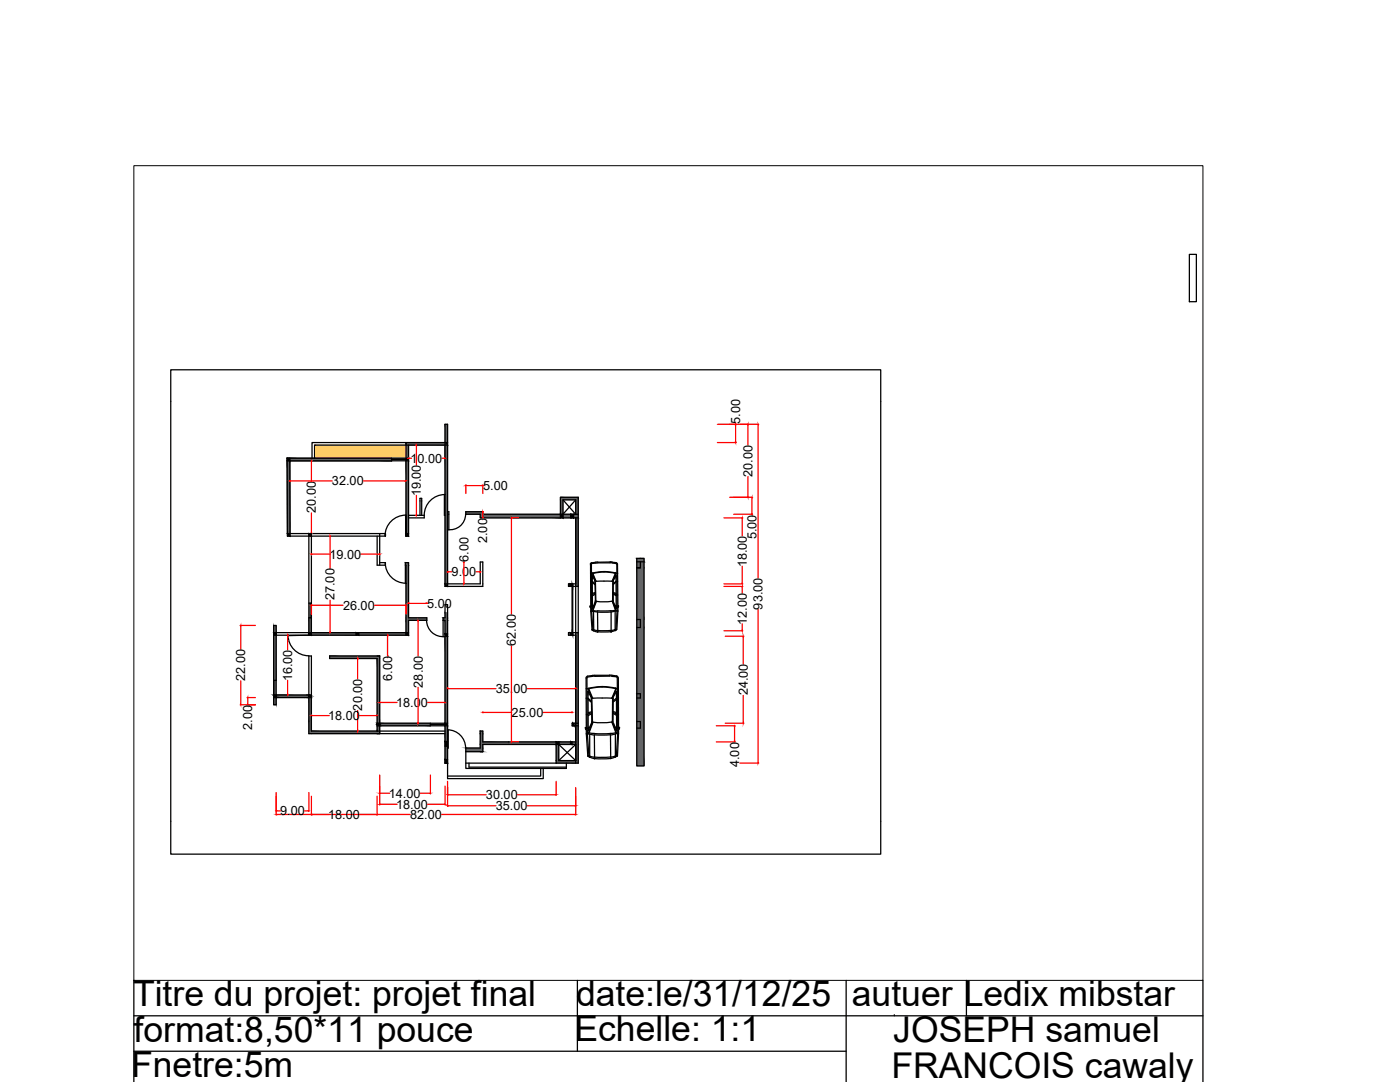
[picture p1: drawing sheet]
<svg xmlns="http://www.w3.org/2000/svg" width="279mm" height="216mm" viewBox="0 0 279 216" stroke-linecap="round" stroke-linejoin="round" font-family="sans-serif">
<!-- layer: 0 -->
<g fill="none" stroke="#000" stroke-width=".25">
<path d="M237.4 50.8h1.4v9.4h-1.4zM34.1 73.8h141.7v96.6h-141.7zM57.3 91.9l.1 15.1h19.5v-.5h-19.5M57.8 92.2h.1M57.8 91.4v.5h-.5M78.1 91.4v.5M78.1 91.7h2.9M81 88.3h-18.7v3.1M81 88.3v18.7M81 88.3h8.3M81.5 88.8v18.2h-.5M81.5 91.9h-23.7l.1 15.1"/>
<path d="M81.5 91.4h-24.2v.5M89.3 88.8h-26.5v2.6M112.4 99.7l2.5 2.9v-2.9M114.9 99.7h-2.5v2.9M114.9 99.7l-2.5 2.9M61.6 106.5v20.2M62.1 106.5v20.2M75.3 107v5.8h1.6v-.5h-1.1M75.8 106.5v6.3M76.9 112.2a4.1 4.1 0 0 0 4.1 4.2M80.9 116.4v-4.1h.6v11h3.7v.5h-3.7v2.9h-26.9M80.9 112.8h.1v13.9"/>
<path d="M80.9 102.8l.1 4.2zM80.9 116.4h.1M81 102.8a4.2 4.2 0 0 0-4.2 4.2M81 106.5h.5M81.5 102.8h3.2M83.8 102.8v-3.4h.4v3.4M84.7 102.8v.5h-3.2M84.7 102.8a4.1 4.1 0 0 1 4.1-4.1h-.1v4.1h.1M88.8 116.5h7v-4.4h.6v4.9h-7.6v-32.3h.5v32.3M89.3 102.1h.3v3.6M89.3 102.6h.3M92.9 102.6a3.1 3.1 0 0 1-3.6 3.1"/>
<path d="M111.8 103.3v-4.1h3.6v53.1h-22.4M112.4 102.6v.7M113.8 117v-.5v.5M114 103.3v-.7v.7M114.2 117v9.2M114.3 116.5v10.2M114.5 102.6v.7M114.9 102.6h-.1M114.9 116.5h-1.4v.5h1.9M114.9 103.3v49M115.4 102.6h-19v-.5h-3.4v.5h2.8v.7h19.6M127.1 111.4h1.4v41.4h-1.4z"/>
<path d="M127.1 112.1h1.4M127.8 113.3h-.7h.7M127.8 112.1v1.2M54.6 124.8h.5v14.4h-.5zM54.6 139.2v1.4h.5v-1.4h7M54.6 126.2h26.9M54.6 138.7h7.5M54.6 135.8h.5M54.9 135.8v2.9M61.5 126.7l-4 .1v-.1a4.1 4.1 0 0 0 4.1 4.2M61.6 123.3h.5M61.6 120.4h.5"/>
<path d="M61.9 120.4v2.9M71.1 126.2v.5M71.6 126.2v.5M85.1 123.8a3.3 3.3 0 0 0 3.7 3.2M88.4 127v-3.7h.4v-2.6h.5v34.7h19.1v-2.1M88.4 123.8h.4v28.5h.5M88.8 127h.5M88.8 126.5h.5M113.8 126.2v.5M115.4 126.2h-1.9v.5h1.4M127.1 123.6h.7v1.6h-.7M127.1 138.4h.7v.9h-.7"/>
<path d="M75.3 145.9h.1M75.3 145.9v-14.5h-9.5v-.5h10v15.5M75.3 144.3h14M75.3 144.8h14M85.9 144.6h2.9M85.9 144.3v.5M88.8 145.9h-26.7v-15h-.5v15.5h27.2M88.8 151.6h.5M88.8 148h.5M88.8 148.9h.5M89.3 145.6a3.6 3.6 0 0 1 3.6 3.6M89.5 145.7v3.6h-.2"/>
<path d="M93 150h3.4h-.6M93 150v3.3h20v-1M93.6 152.3v.8h19.4M96.4 150v-1.5h18.5l-3.4 3.3M107.9 153.3v1.6h-18.6M111 148v4.3M111.5 148.5l3.4 3.3h-3.4zM111.5 148v.5M113.9 148v.5M114.1 148v.5M114.3 144.3v.5M114.6 144.3v.5"/>
<path d="M114.9 148h-18.5v-2.1h-.6v3.4h-2.8v.7M115.4 144.3h-1.2v.5h1.2M127.1 144h.7v1.3h-.7M26.7 195.6v20.3M115.2 195.6v14.2M168.9 195.6v20.3M192.9 195.6v7.1M240.1 195.6v20.3M26.7 202.7h213.4M26.7 209.8h142.2M178.5 202.5v.2"/>
</g>
<g fill="#636466" stroke="#636466" stroke-width=".2">
<path d="M81.5 88.3l7.3 .5v-.5zM81.5 88.3l7.3 .5h-7.3z"/>
<path d="M57.3 91.4l20.8 .5v-.5zM57.3 91.4l20.8 .5h-20.8z"/>
<path d="M57.3 91.9h.5zM57.3 91.9h.5z"/>
<path d="M57.3 91.9l.6 14.6-.1-14.6zM57.3 91.9l.6 14.6h-.5z"/>
<path d="M88.8 88.8l.5 27.7v-27.7zM88.8 88.8l.5 27.7h-.5z"/>
<path d="M88.8 84.7l.5 3.6v-3.6zM88.8 84.7l.5 3.6h-.5z"/>
<path d="M81 88.3l7.8 .5v-.5zM81 88.3l7.8 .5h-7.8z"/>
<path d="M81 88.8l.5 2.6v-2.6zM81 88.8l.5 2.6h-.5z"/>
<path d="M80.9 112.3l.6 .5v-.5zM80.9 112.3l.6 .5h-.6z"/>
<path d="M88.8 122.3l.5 1v-1zM88.8 122.3l.5 1h-.5z"/>
<path d="M81 112.8l.5 10.5v-10.5zM81 112.8l.5 10.5h-.5z"/>
<path d="M88.4 123.3l.9 .5v-.5zM88.4 123.3l.9 .5h-.9z"/>
<path d="M81 123.3l4.2 .5v-.5zM81 123.3l4.2 .5h-4.2z"/>
<path d="M81 123.8l.5 2.4v-2.4zM81 123.8l.5 2.4h-.5z"/>
<path d="M61.6 123.3l.5 2.9v-2.9zM61.6 123.3l.5 2.9h-.5z"/>
<path d="M54.6 124.8l.5 1.4v-1.4zM54.6 124.8l.5 1.4h-.5z"/>
<path d="M88.8 123.8l.5 2.7v-2.7zM88.8 123.8l.5 2.7h-.5z"/>
<path d="M71.6 126.2l9.4 .5v-.5zM71.6 126.2l9.4 .5h-9.4z"/>
<path d="M62.1 126.2l9 .5v-.5zM62.1 126.2l9 .5h-9z"/>
<path d="M54.6 126.7l.5 9.1v-9.1zM54.6 126.7l.5 9.1h-.5z"/>
<path d="M65.8 130.9l10 .5v-.5zM65.8 130.9l10 .5h-10z"/>
<path d="M55.1 138.7l6.5 .2v-.2zM55.1 138.7l6.5 .2h-6.5z"/>
<path d="M55.1 138.9l6.5 .3v-.3zM55.1 138.9l6.5 .3h-6.5z"/>
<path d="M54.6 139.2l.5 1.4v-1.4zM54.6 139.2l.5 1.4h-.5z"/>
<path d="M61.6 139.2l.5 4.6v-4.6zM61.6 139.2l.5 4.6h-.5z"/>
<path d="M61.6 143.8l.5 .1zM61.6 143.8l.5 .1z"/>
<path d="M114.9 126.2l.5 18.1v-18.1zM114.9 126.2l.5 18.1h-.5z"/>
<path d="M88.8 127l.5 17.3v-17.3zM88.8 127l.5 17.3h-.5z"/>
<path d="M75.3 131.4l.5 12.9v-12.9zM75.3 131.4l.5 12.9h-.5z"/>
<path d="M114.9 144.3l.5 .5v-.5zM114.9 144.3l.5 .5h-.5z"/>
<path d="M75.8 144.3l10.1 .5v-.5zM75.8 144.3l10.1 .5h-10.1z"/>
<path d="M75.3 144.8l.5 1.1v-1.1zM75.3 144.8l.5 1.1h-.5z"/>
<path d="M61.6 143.9l.5 2v-2zM61.6 143.9l.5 2h-.5z"/>
<path d="M95.8 145.9l.6 .5v-.5zM95.8 145.9l.6 .5h-.6z"/>
<path d="M88.8 144.8l.5 1.6v-1.6zM88.8 144.8l.5 1.6h-.5z"/>
<path d="M61.6 145.9l14.2 .5v-.5zM61.6 145.9l14.2 .5h-14.2z"/>
<path d="M114.9 144.8l.5 3.2v-3.2zM114.9 144.8l.5 3.2h-.5z"/>
<path d="M95.8 146.4l.6 1.6v-1.6zM95.8 146.4l.6 1.6h-.6z"/>
<path d="M114.9 148l.5 .5v-.5zM114.9 148l.5 .5h-.5z"/>
<path d="M114.1 148l.8 .5v-.5zM114.1 148l.8 .5h-.8z"/>
<path d="M111.5 148l2.4 .5v-.5zM111.5 148l2.4 .5h-2.4z"/>
<path d="M95.8 148l15.2 .5v-.5zM95.8 148l15.2 .5h-15.2z"/>
<path d="M95.8 148.5l.6 .8v-.8zM95.8 148.5l.6 .8h-.6z"/>
<path d="M93 149.3l3.4 .7v-.7zM93 149.3l3.4 .7h-3.4z"/>
<path d="M111 148.5l.5 3.3v-3.3zM111 148.5l.5 3.3h-.5z"/>
<path d="M114.9 148.5l.5 3.8v-3.8zM114.9 148.5l.5 3.8h-.5z"/>
<path d="M111 151.8l3.9 .5v-.5zM111 151.8l3.9 .5h-3.9z"/>
<path d="M88.8 146.4l.5 5.9v-5.9zM88.8 146.4l.5 5.9h-.5z"/>
<path d="M111.8 99.2l3.6 .2v-.2zM111.8 99.2l3.6 .2h-3.6z"/>
<path d="M111.8 99.4l3.6 .3v-.3zM111.8 99.4l3.6 .3h-3.6z"/>
<path d="M114.9 99.7l.5 2.9v-2.9zM114.9 99.7l.5 2.9h-.5z"/>
<path d="M111.8 99.7l.6 2.9v-2.9zM111.8 99.7l.6 2.9h-.6z"/>
<path d="M93 102.1l3.4 .5v-.5zM93 102.1l3.4 .5h-3.4z"/>
<path d="M114.5 102.6l.9 .7v-.7zM114.5 102.6l.9 .7h-.9z"/>
<path d="M112.4 102.6l1.6 .7v-.7zM112.4 102.6l1.6 .7h-1.6z"/>
<path d="M95.8 102.6l16 .7v-.7zM95.8 102.6l16 .7h-16z"/>
<path d="M81 91.9l.5 14.6v-14.6zM81 91.9l.5 14.6h-.5z"/>
<path d="M57.3 91.4l20.8 .5v-.5zM57.3 91.4l20.8 .5h-20.8z"/>
<path d="M57.3 91.9h.5zM57.3 91.9h.5z"/>
<path d="M57.3 91.9l.6 14.6-.1-14.6zM57.3 91.9l.6 14.6h-.5z"/>
<path d="M114.9 103.3l.5 13.7v-13.7zM114.9 103.3l.5 13.7h-.5z"/>
<path d="M127.8 111.4l.7 .7v-.7zM127.8 111.4l.7 .7h-.7z"/>
<path d="M127.1 138.4l.7 .9v-.9zM127.1 138.4l.7 .9h-.7z"/>
<path d="M127.1 144l.7 1.3v-1.3zM127.1 144l.7 1.3h-.7z"/>
<path d="M127.1 111.4l1.4 .7v-.7zM127.1 111.4l1.4 .7h-1.4z"/>
<path d="M127.8 112.1l.7 1.2v-1.2zM127.8 112.1l.7 1.2h-.7z"/>
<path d="M127.1 112.1l.7 1.2v-1.2zM127.1 112.1l.7 1.2h-.7z"/>
<path d="M127.1 113.3l1.4 10.3v-10.3zM127.1 113.3l1.4 10.3h-1.4z"/>
<path d="M127.8 123.6l.7 1.6v-1.6zM127.8 123.6l.7 1.6h-.7z"/>
<path d="M127.1 123.6l.7 1.6v-1.6zM127.1 123.6l.7 1.6h-.7z"/>
<path d="M127.1 125.2l1.4 27.6v-27.6zM127.1 125.2l1.4 27.6h-1.4z"/>
</g>
<g fill="#000" stroke="#000" stroke-width=".2">
<path d="M57.3 91.9h.5zM57.3 91.9h.5z"/>
<path d="M57.3 91.9l.6 14.6-.1-14.6zM57.3 91.9l.6 14.6h-.5z"/>
<path d="M57.3 91.4l.5 .5v-.5zM57.3 91.4l.5 .5h-.5z"/>
<path d="M57.3 91.4l20.8 .5v-.5zM57.3 91.4l20.8 .5h-20.8z"/>
<path d="M81 91.4l.5 .5v-.5zM81 91.4l.5 .5h-.5z"/>
<path d="M88.8 88.3l.5 .5v-.5zM88.8 88.3l.5 .5h-.5z"/>
<path d="M57.4 106.5l.5 .5v-.5zM57.4 106.5l.5 .5h-.5z"/>
<path d="M61.6 106.5l.5 .5v-.5zM61.6 106.5l.5 .5h-.5z"/>
<path d="M81 106.5l.5 .5v-.5zM81 106.5l.5 .5h-.5z"/>
<path d="M88.8 116.5l.5 .5v-.5zM88.8 116.5l.5 .5h-.5z"/>
<path d="M111.8 102.6l.6 .7v-.7zM111.8 102.6l.6 .7h-.6z"/>
<path d="M114.2 116.5l.1 .5v-.5zM114.2 116.5l.1 .5h-.1z"/>
<path d="M113.8 116.5l.5 .5v-.5zM113.8 116.5l.5 .5h-.5z"/>
<path d="M114 102.6l.5 .7v-.7zM114 102.6l.5 .7h-.5z"/>
<path d="M54.6 126.2l.5 .5v-.5zM54.6 126.2l.5 .5h-.5z"/>
<path d="M54.6 138.7l.5 .2v-.2zM54.6 138.7l.5 .2h-.5z"/>
<path d="M54.6 138.9l.5 .3v-.3zM54.6 138.9l.5 .3h-.5z"/>
<path d="M61.6 126.2l.5 .5v-.5zM61.6 126.2l.5 .5h-.5z"/>
<path d="M61.6 138.7l.5 .2v-.2zM61.6 138.7l.5 .2h-.5z"/>
<path d="M61.6 138.9l.5 .3v-.3zM61.6 138.9l.5 .3h-.5z"/>
<path d="M71.1 126.2l.5 .5v-.5zM71.1 126.2l.5 .5h-.5z"/>
<path d="M81 126.2l.5 .5v-.5zM81 126.2l.5 .5h-.5z"/>
<path d="M88.8 126.5l.5 .5v-.5zM88.8 126.5l.5 .5h-.5z"/>
<path d="M114.2 126.2l.1 .5v-.5zM114.2 126.2l.1 .5h-.1z"/>
<path d="M113.8 126.2l.5 .5v-.5zM113.8 126.2l.5 .5h-.5z"/>
<path d="M75.3 144.3l.5 .3v-.3zM75.3 144.3l.5 .3h-.5z"/>
<path d="M75.3 144.6l.5 .2v-.2zM75.3 144.6l.5 .2h-.5z"/>
<path d="M88.8 144.3l.5 .5v-.5zM88.8 144.3l.5 .5h-.5z"/>
<path d="M88.8 148l.5 .9v-.9zM88.8 148l.5 .9h-.5z"/>
<path d="M88.8 151.6l.5 .7v-.7zM88.8 151.6l.5 .7h-.5z"/>
<path d="M111 148l.5 .5v-.5zM111 148l.5 .5h-.5z"/>
<path d="M113.9 148l.2 .5v-.5zM113.9 148l.2 .5h-.2z"/>
<path d="M114.3 144.3l.3 .5v-.5zM114.3 144.3l.3 .5h-.3z"/>
</g>
<path d="M62.8 88.8l18.2 2.6v-2.6zM62.8 88.8l18.2 2.6h-18.2z" fill="#fecc66" stroke="#fecc66" stroke-width=".2"/>
<g fill="none" stroke="#f00" stroke-width=".25">
<path d="M57.8 95.8v.2M58 96h8.3M62.1 92.1v4M62.1 91.9h.2M72.6 96h8.3M81 95.8v.2M81.5 91.4v.2M81.7 91.4h.4M83 88.8h.1M83.1 88.9v3.9M83.1 98.8v3.9M88.2 91.4h.5"/>
<path d="M88.8 91.4v.2M93 96.7v1.8M93.1 96.9h3.1M96.4 96.7v1.8M96.4 96.9h.1M143.2 84.7h8.2M143.2 88.3h3.7M145.6 99.2h4.6M146.8 84.5v.2M146.8 84.8v3.4M149.3 84.8v4M149.3 95.1v4"/>
<path d="M150.1 99.4v3.1M151.3 84.8v30.6M62.1 102.4v3.9M62.1 110.6v.1M62.1 106.5h.2M62.3 110.6h3.7M65.9 107h.1M65.9 107.1v6.4M65.9 119.8v6.3M72 110.6h3.6M75.8 110.6v.1M83 102.8h.1"/>
<path d="M89.3 114.1v.1M89.5 114.1h.7M92.5 116.5h.1M92.6 112l-.1 .1M92.6 112.3v4.1M95 114.1h.7M95.8 114.1v.1M96.4 102.2v1M96.4 102.1h.1M96.5 103.3l-.1 .2M101.9 103.3h1.6M102.1 103.5v19.1"/>
<path d="M144.5 117h3.8M144.5 103.3h3.8M144.5 116.5h3.8M146.4 102.6h3.8M148.1 103.5v3.4M148.1 113v3.4M148.1 117.1v1.3M150.1 102.6v.1M47.9 124.8h3.1M48 124.9v4.7M48 135.8v4.7M49.3 139.2h1.7"/>
<path d="M49.4 139.3v1.2M57.4 126.7h.1M57.4 138.7h.1M57.4 126.9v2.8M57.4 135.8v2.8M62.1 120.7v1.9M62.3 120.8h6.2M65.9 126.2h.1M71.4 131.4h.1M71.4 131.5v4M74.8 120.8h6.1M77.3 126.7h.2"/>
<path d="M77.3 126.9v3.9M77.5 130.9l-.2 .1M81 120.7v1.9M81.5 120.3v.1M81.7 120.4h3.3M83.3 123.8h.1M83.4 123.9v7M83.4 137.2v6.9M85.2 120.3l.1 .1M89.3 137.2v.2M89.5 137.4h9.5M102.1 128.8v19.1"/>
<path d="M105.2 137.4h9.6M114.9 137.2v.2M144.5 125.9h3.8M144.7 127h3.8M148.1 124.5v1.2M148.3 127.1v5.4M148.3 138.8v5.3M151.3 121.6v30.5M47.9 140.6h3.1M49.4 140.6v.2M55.1 158.2v4.4M61.6 158.2v3.7"/>
<path d="M62.1 142.7v.1M62.1 158.9v3.7M62.3 142.8h3.4M71.4 145.9h.1M71.4 141.8v4M71.8 142.8h3.3M75.3 142.7v.1M75.3 158.9v3.7M75.8 140.2v.1M75.8 154.6v6M75.9 158.3h1.9M75.9 140.2h3.3"/>
<path d="M83.3 144.3h.1M83.9 158.3h1.9M85.3 140.2h3.4M85.9 154.6v3.8M88.8 140.2v.1M88.8 156.8v3.8M89.3 155.9v5M89.5 158.6h7.5M96.4 142v.2M96.5 142.2h5.6M101.9 148h1.6M103.3 158.6h7.6"/>
<path d="M108.4 142.2h5.6M111 155.9v2.8M114.2 142v.2M114.9 157.1v5.5M143 144.8h3.7M143 148h3.7M144.7 144.3h3.8M146.6 144.9v3M146.6 148v.2M147.7 152.3h3.7M55.2 162.5h26.7M55.2 161.8h.8"/>
<path d="M60.8 161.8h.7M75.9 160.5h3.3M85.3 160.5h3.4M88.1 162.5h26.7M89.5 160.8h9.5M105.2 160.8h9.6"/>
</g>
<g fill="#f00" stroke="#f00" stroke-width=".2">
<path d="M55.1 162.5l.1 .1z"/>
<path d="M114.8 162.5h.1z"/>
<path d="M114.8 160.8h.1z"/>
<path d="M89.3 160.8h.2z"/>
<path d="M110.9 158.6h.1z"/>
<path d="M89.3 158.6h.2z"/>
<path d="M55.1 161.8h.1z"/>
<path d="M61.5 161.8h.1z"/>
<path d="M75.1 162.5h.2z"/>
<path d="M62.1 162.5l.2 .1z"/>
<path d="M88.7 160.4l.1 .1z"/>
<path d="M75.8 160.5l.1-.1z"/>
<path d="M85.8 158.3h.1z"/>
<path d="M75.8 158.3h.1z"/>
<path d="M151.3 84.7v.1z"/>
<path d="M151.3 152.1v.2z"/>
<path d="M148.1 117v.1z"/>
<path d="M148.1 125.7v.2z"/>
<path d="M148.3 127l.1 .1z"/>
<path d="M148.3 144.1v.2z"/>
<path d="M146.6 144.8v.1z"/>
<path d="M146.6 147.9v.1z"/>
<path d="M148.1 103.3v.2z"/>
<path d="M148.1 116.4v.1z"/>
<path d="M150.1 99.2l-.1 .2z"/>
<path d="M150 102.5l.1 .1z"/>
<path d="M149.2 99.1l.1 .1z"/>
<path d="M149.3 84.7l-.1 .1z"/>
<path d="M146.8 88.2v.1z"/>
<path d="M146.8 84.7v.1z"/>
<path d="M89.3 137.4h.2z"/>
<path d="M114.8 137.4h.1z"/>
<path d="M96.4 142.2h.1z"/>
<path d="M114 142.2h.2z"/>
<path d="M102.1 103.3v.2z"/>
<path d="M102.1 147.9v.1z"/>
<path d="M83.1 102.7v.1z"/>
<path d="M83.1 88.8v.1z"/>
<path d="M88.7 91.4h.1z"/>
<path d="M81.5 91.4h.2z"/>
<path d="M62.1 91.9l.1 .2z"/>
<path d="M62.1 106.3v.2z"/>
<path d="M80.9 96h.1z"/>
<path d="M57.8 96h.2z"/>
<path d="M75.6 110.6h.2z"/>
<path d="M62.1 110.6h.2z"/>
<path d="M65.9 107v.1z"/>
<path d="M65.9 126.1v.1z"/>
<path d="M81.5 120.4h.2z"/>
<path d="M85 120.4h.2z"/>
<path d="M71.4 131.4v.1z"/>
<path d="M71.4 145.8v.1z"/>
<path d="M62.1 142.8l.2-.1z"/>
<path d="M75.1 142.7l.2 .1z"/>
<path d="M75.8 140.2l.1-.1z"/>
<path d="M88.7 140.1l.1 .1z"/>
<path d="M83.4 123.8l.1 .1z"/>
<path d="M83.4 144.1v.2z"/>
<path d="M77.3 126.7l.1 .2z"/>
<path d="M77.3 130.8v.1z"/>
<path d="M57.4 126.7v.2z"/>
<path d="M57.4 138.6v.1z"/>
<path d="M48 124.8v.1z"/>
<path d="M48 140.5v.1z"/>
<path d="M49.4 139.2v.1z"/>
<path d="M49.4 140.5v.1z"/>
<path d="M95.7 114l.1 .1z"/>
<path d="M89.3 114.1l.2-.1z"/>
<path d="M92.6 116.4v.1z"/>
<path d="M92.6 112.1v.2z"/>
<path d="M93 96.9h.1z"/>
<path d="M96.2 96.9h.2z"/>
<path d="M96.4 102.1v.1z"/>
<path d="M96.4 103.2v.1z"/>
<path d="M62.1 120.8l.2-.1z"/>
<path d="M80.9 120.7l.1 .1z"/>
</g>
<!-- layer: 0 finos -->
<g fill="none" stroke="#000" stroke-width=".25">
<path d="M117.9 114.4h.3l.6 1.6M117.9 116h.3l.5 .5M117.9 112.6v8.3M118 112.6l.1 8.4M118.1 112.3l-.3 .3M118.1 112.4l-.1 .2M118.2 114.9l.5 1.1M118.2 114.9v.6M118.2 114.9v6.6l.5-1.3M118.2 116.2l.5 .5M118.3 114.5h.1M118.3 114.5l.7 1.5"/>
<path d="M118.7 116l.1 3.9M118.8 119.9l-.1 .2M118.8 118.2l-.6 .2M118.8 118.4l-.9 .3M118.8 118.6l-.6 .3M118.8 116l.1 3.9M118.9 119.9v.2M121.8 112.1h.3M121.8 112.3h.3M121.8 112.1h-2.7l-1 .2M121.8 112.3l-3.6 .1M122.2 112.4h.7l.2 .2v8.4"/>
<path d="M122.2 112.2l.8 .1M122.3 119.9l.1 .2M122.4 116v3.9M122.4 118.5l.6 .4M122.4 118.4l.9 .3M122.4 118.2l.6 .2M122.5 115.7l-.1 .2M122.8 114.4a9 9 0 0 0-4.5 0M122.8 114.4l-.7 1.6h-3.2M122.8 114.4h.1M122.9 114.9v.5M122.9 114.9l.1 6.5-.6-1.3"/>
<path d="M122.9 114.9l-.4 .8M122.9 116.2l-.5 .4M122.9 114.4a9.1 9.1 0 0 0-4.7 0M123 112.3l.2 .3 .1 8.3M123.3 114.4h-.4l-.6 1.5v3.9l.7 2.1 .3 .1M123.3 116h-.4l-.5 .5M117 139.3h.3l.7 .6M117 137.4h.3l.8 1.7M117 135.3v9.9M117.1 135.3l.1 10M117.3 134.9l-.3 .4M117.3 138l.1 7.8 .7-1.8"/>
<path d="M117.3 138v.7M117.3 138l.6 1M117.3 139.6l.7 .5M117.5 137.5h.1M117.5 137.5l.8 1.8M117.8 121l.4 .2M117.8 121.1l.1 .1M117.9 139l.1 .3M118 139.3l.1 4.7M118.1 139.1v.2M118.1 121.3l.2 4.3M118.1 139.4l.1 4.7-.8 2.3-.4 .1"/>
<path d="M118.1 125.6l.1 .1M118.2 125.7l1 .4M118.2 121.9l1 .2M118.2 121.1l-.5-.2 .1 .3M118.2 120.9h.2M118.2 135l-.9 .1-.2 .2M118.2 121.4l-.3-.1 .3 4.3M118.2 134.8l-.9 .1M118.2 139.3h.1M118.3 125.5v.1M118.3 125.6l.2 .1M118.3 121.8l1 .1"/>
<path d="M118.4 122l.1 3.9M118.5 125.7l.8 .2M118.7 134.7l-.5 .1M118.7 134.9h-.5M118.7 134.7h2.9M118.9 120.1l-.7 1.8-.3 .1M119 120.1l-.7 1.8M119.3 125.9l-.1 .2M120.2 139.3h-1.9M121.6 134.7h.5M121.6 134.9h.5M121.6 134.9l-2.9 .1"/>
<path d="M121.9 126.1h-2.6M121.9 121.9h-2.6M122 122.1v4M122 126.1h-.1M122.1 139.3h-1.9M122.1 135h1M122.1 134.7l1 .2M122.2 120l-3.2 .1M122.2 120.1l.7 1.8M122.3 139.3l-.1 4.6M122.3 139.1l-.1 .2M122.4 139.3l-.1 4.7"/>
<path d="M122.4 138.9l-.1 .3M122.7 120.8h.3M122.7 125.8l-.7 .3M122.8 125.6l-.8 .3M122.8 122v3.9M122.8 125.6h.1M122.8 137.4a10.6 10.6 0 0 0-5.3 0M122.8 121.8l-.9 .1M122.9 137.5h.1M122.9 137.5l-.8 1.8M122.9 125.5l-.1 .1M122.9 121.9a8 8 0 0 1-3.6 .2v3.7h2.6"/>
<path d="M123 121.3l.3-.1v.7l-.2 3.7-.4 .2M123 121l.4-.1v.2M123 137.4a10.8 10.8 0 0 0-5.7 0M123 138v.6M123 138l.1 7.8-.7-1.5M123 138l-.5 .9M123 135l.2 .2M123 134.9l.4 .3M123.1 139.5l-.7 .6M123.1 121.3l-.2 4.3M123.2 135.3l.1 9.9M123.4 121.1l-.1 .1"/>
<path d="M123.4 137.4h-.4l-.7 1.7M123.4 135.3v9.9M123.4 139.3h-.3l-.7 .6M123.4 121l-.4 .1M116.8 145.3l.6 .2M116.8 145.4l.2 .2M117.2 145.7l.3 5.1M117.3 150.8v.1M117.4 146.4l1.2 .3 .1 4.3M117.4 150.9l.1 .1a5.5 5.5 0 0 0 3.3 .4h1M117.4 145.4l-.6-.2 .1 .3M117.4 145.8l-.4-.2 .3 5.2"/>
<path d="M117.4 145.1h.3M117.5 150.8l.2 .1M117.5 146.2l1.1 .1M117.7 146.5v4.6M117.7 150.9l1 .2M118.1 142l-.7 .2M118.1 142.2l-1.1 .4M118.1 142.4l-.7 .4M118.3 144.1l1.9 .1 1.9-.1 .9 2.3M118.3 144.2l-.8 2.2M118.7 151.1v.3M121.8 151.1h-3.1"/>
<path d="M121.8 146.4h-3.2M121.8 146.6v4.4M121.8 146.6h-3.2M121.9 151.3h-.1M122.2 143.9v.3M122.3 144.2l.8 2.1 .3 .1M122.3 144l.1 .3M122.4 142.4l.7 .3M122.4 142.2l1 .4M122.4 142l.7 .2M122.8 145.1h.3M122.8 146.4v4.7l-.9 .3v-.3l.9-.2"/>
<path d="M122.8 150.9h.1M122.9 146.2l-1.1 .1M123.1 145.3l.6-.2-.1 .3M123.1 146.4l-1.3 .3M123.1 150.9l-.3 .1M123.3 145.6l-.3 5.1-.1 .1M123.5 145.6l-.4 .1M123.6 145.4l-.2 .2-.2 5.3M123.6 145.2l-.5 .3"/>
</g>
<!-- layer: 0 -->
<path d="M26.7 33.1h213.4v162.5h-213.4z" fill="none" stroke="#000" stroke-width=".2"/>
<g font-size="7.1">
<text x="26.5" y="200.8">Titre du projet: projet final</text>
<text x="115" y="200.8">date:le/31/12/25</text>
<text x="170" y="200.7">autuer Ledix mibstar</text>
<text x="26.7" y="207.9">format:8,50*11 pouce</text>
<text x="114.6" y="207.8">Echelle: 1:1</text>
<text x="178.3" y="207.9">JOSEPH samuel</text>
<text x="26.2" y="214.8">Fnetre:5m</text>
<text x="177.9" y="215.2">FRANCOIS cawaly</text>
</g>
<g font-size="2.5">
<text x="147.7" y="84.6" transform="rotate(-90 147.7 84.6)">5.00</text>
<text x="81.9" y="92.3">10.00</text>
<text x="150.2" y="95.1" transform="rotate(-90 150.2 95.1)">20.00</text>
<text x="66.3" y="96.9">32.00</text>
<text x="84" y="99.1" transform="rotate(-90 84 99.1)">19.00</text>
<text x="96.4" y="97.8">5.00</text>
<text x="63" y="102.4" transform="rotate(-90 63 102.4)">20.00</text>
<text x="151" y="107.6" transform="rotate(-90 151 107.6)">5.00</text>
<text x="65.7" y="111.5">19.00</text>
<text x="93.5" y="112.1" transform="rotate(-90 93.5 112.1)">6.00</text>
<text x="97.2" y="108.4" transform="rotate(-90 97.2 108.4)">2.00</text>
<text x="149" y="113.2" transform="rotate(-90 149 113.2)">18.00</text>
<text x="66.8" y="119.8" transform="rotate(-90 66.8 119.8)">27.00</text>
<text x="90.1" y="115">9.00</text>
<text x="68.5" y="121.7">26.00</text>
<text x="85.3" y="121.3">5.00</text>
<text x="149" y="124.7" transform="rotate(-90 149 124.7)">12.00</text>
<text x="152.2" y="121.6" transform="rotate(-90 152.2 121.6)">93.00</text>
<text x="103" y="128.9" transform="rotate(-90 103 128.9)">62.00</text>
<text x="48.9" y="135.8" transform="rotate(-90 48.9 135.8)">22.00</text>
<text x="58.3" y="136" transform="rotate(-90 58.3 136)">16.00</text>
<text x="78.2" y="135.9" transform="rotate(-90 78.2 135.9)">6.00</text>
<text x="84.4" y="137.2" transform="rotate(-90 84.4 137.2)">28.00</text>
<text x="65.5" y="143.7">18.00</text>
<text x="72.3" y="141.8" transform="rotate(-90 72.3 141.8)">20.00</text>
<text x="79" y="141.1">18.00</text>
<text x="98.9" y="138.3">35.00</text>
<text x="102.1" y="143">25.00</text>
<text x="149.2" y="138.8" transform="rotate(-90 149.2 138.8)">24.00</text>
<text x="50.3" y="145.7" transform="rotate(-90 50.3 145.7)">2.00</text>
<text x="147.5" y="153.1" transform="rotate(-90 147.5 153.1)">4.00</text>
<text x="77.6" y="159.2">14.00</text>
<text x="79" y="161.4">18.00</text>
<text x="97" y="159.5">30.00</text>
<text x="98.9" y="161.7">35.00</text>
<text x="55.9" y="162.7">9.00</text>
<text x="65.5" y="163.4">18.00</text>
<text x="81.8" y="163.4">82.00</text>
</g>
</svg>
